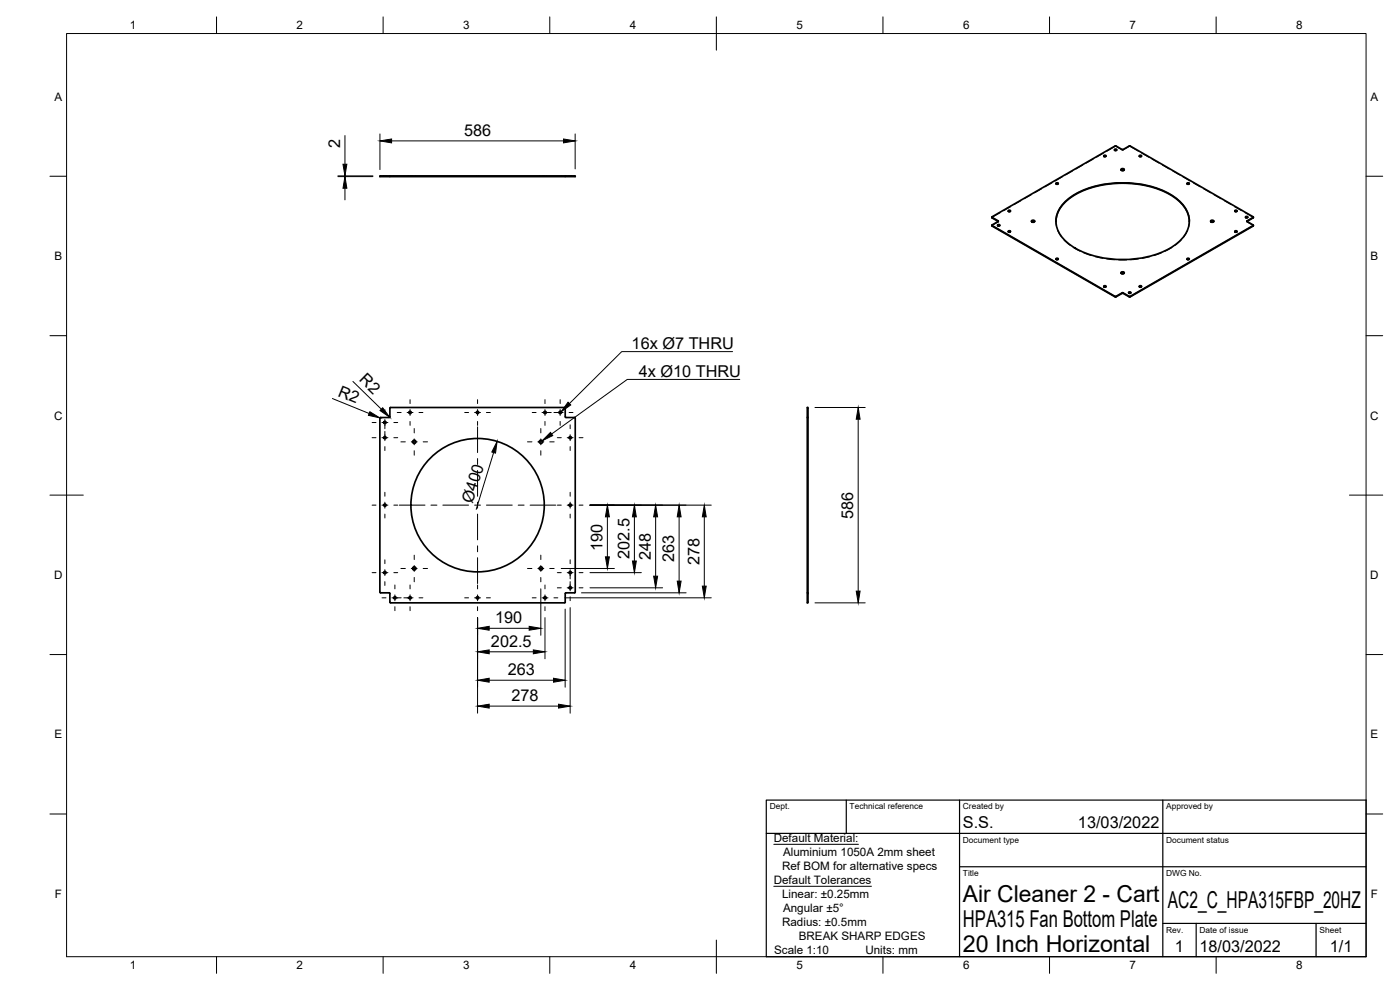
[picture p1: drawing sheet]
<svg xmlns="http://www.w3.org/2000/svg" width="420mm" height="297mm" viewBox="0 0 420 297" stroke-linecap="round" stroke-linejoin="round" font-family="sans-serif">
<!-- layer: Visible -->
<g fill="none" stroke="#000" stroke-width=".51">
<path d="M117 52.8h-3v.2h58.6v-.2h-3v.2M169.6 52.8h-52.6v.2M316.9 55.1h.7M331.3 46.9h.6M334.5 45h.6M336.4 50.9l.5-.2 .5 .2M336.6 50.7l.4-.1 .4 .3-.6 .2-.4-.2zM336.8 44.9l-2.2-1.1-36.9 21.2v.2l1.9 1.2-1.9 1.1M336.8 44.8l2.4-1 37 21.3-1.9 1.3M341.9 46.9h.7M356.3 55.1h.6M297.7 65.1v.2"/>
<path d="M297.7 67.6v.1M297.7 67.7l37 21.4 2.1-1.1M297.7 65.3l1.9 1.1M297.7 67.5l36.9 21.4 2.2-1M299.4 67.6h.6M302.6 63.4h.6M302.6 69.5h.6M309.6 66.4l.4-.2 .5 .2M309.7 66.2l.5-.1 .3 .3-.6 .2-.3-.2zM316.9 66.4a10.1 10.1 0 0 1 5.9-8.1 31.4 31.4 0 0 1 28.2 0 10.1 10.1 0 0 1 5.9 8.1M316.9 77.7h.7M319.2 61a23.9 23.9 0 0 1 16.8-6.2 27.1 27.1 0 0 1 17.6 5.2 7.7 7.7 0 0 1 0 12.7 28.1 28.1 0 0 1-21.2 4.9 20.7 20.7 0 0 1-14-6.9 7.3 7.3 0 0 1 .8-9.7z"/>
<path d="M356.3 77.7h.6M363.3 66.4l.5-.2 .5 .2M363.5 66.2l.4-.1 .4 .3-.6 .2-.4-.2zM370.6 63.4h.6M370.6 69.5h.6M373.8 65.2h.7M374.2 66.4l1.9 1.1M376.1 67.5v.2l-36.9 21.2-2.4-1.1M376.2 65.1l-.1 .3-1.9 1M376.2 67.6l-.1 .2-36.9 21.3-2.4-1.1M331.3 86h.6M336.4 81.9l.5-.2 .5 .2"/>
<path d="M336.6 81.6h.4l.4 .3-.6 .2-.4-.2zM338.7 87.8h.7M341.9 86h.7M114 125.5v52.2M114.2 125.3h2.6M114.2 125.3l-.2 .2M116.8 125.3l.2-.3v-2.5l.2-.2h52.2l.3 .2-.1 2.6 .3 .2M169.8 125.3h2.6M172.4 125.3l.2 .2v52.2l-.2 .2h-2.5l-.2 .2M242.3 125.3h.2v52.6M242.5 125.3v-3h-.2v58.6h.2v-3h-.2M114 177.7l.2 .2h2.6l.2 .2"/>
<path d="M117 178.1v2.6l.2 .2M169.6 178.1l.1 2.6-.3 .2M117.2 180.9h52.2"/>
<circle cx="317.3" cy="55.1" r=".26"/>
<circle cx="331.6" cy="46.8" r=".26"/>
<circle cx="334.8" cy="45" r=".26"/>
<circle cx="342.3" cy="46.8" r=".26"/>
<circle cx="356.6" cy="55.1" r=".26"/>
<circle cx="299.7" cy="67.6" r=".26"/>
<circle cx="302.9" cy="63.3" r=".26"/>
<circle cx="302.9" cy="69.5" r=".26"/>
<circle cx="317.3" cy="77.7" r=".26"/>
<circle cx="356.6" cy="77.7" r=".26"/>
<circle cx="370.9" cy="69.5" r=".26"/>
<circle cx="370.9" cy="63.3" r=".26"/>
<circle cx="374.1" cy="65.2" r=".26"/>
<circle cx="331.6" cy="86" r=".26"/>
<circle cx="339" cy="87.8" r=".26"/>
<circle cx="342.3" cy="86" r=".26"/>
<circle cx="115.5" cy="131.3" r=".35"/>
<circle cx="115.5" cy="126.8" r=".35"/>
<circle cx="123.1" cy="123.8" r=".35"/>
<circle cx="124.3" cy="132.6" r=".5"/>
<circle cx="143.3" cy="123.8" r=".35"/>
<circle cx="162.3" cy="132.6" r=".5"/>
<circle cx="163.6" cy="123.8" r=".35"/>
<circle cx="168.1" cy="123.8" r=".35"/>
<circle cx="171.1" cy="131.3" r=".35"/>
<circle cx="115.5" cy="151.6" r=".35"/>
<circle cx="143.3" cy="151.6" r="20"/>
<circle cx="171.1" cy="151.6" r=".35"/>
<circle cx="115.5" cy="171.8" r=".35"/>
<circle cx="118.5" cy="179.4" r=".35"/>
<circle cx="123.1" cy="179.4" r=".35"/>
<circle cx="124.3" cy="170.6" r=".5"/>
<circle cx="143.3" cy="179.4" r=".35"/>
<circle cx="162.3" cy="170.6" r=".5"/>
<circle cx="163.6" cy="179.4" r=".35"/>
<circle cx="171.1" cy="176.4" r=".35"/>
<circle cx="171.1" cy="171.8" r=".35"/>
</g>
<!-- layer: Hidden -->
<g fill="none" stroke="#000" stroke-width=".3">
<path d="M115.1 52.8v.2M115.9 52.8v.2M118.2 52.8v.2M118.9 52.8v.2M122.7 52.8v.2M123.3 52.8v.2M123.4 52.8v.2M123.8 52.8v.2M124.8 52.8v.2M143 52.8v.2M143.7 52.8v.2M161.8 52.8v.2"/>
<path d="M162.8 52.8v.2M163.2 52.8v.2M163.3 52.8v.2M163.9 52.8v.2M167.8 52.8v.2M168.5 52.8v.2M170.8 52.8v.2M171.5 52.8v.2M309.5 58.4l-2.1 1.2M312.6 56.7l-2.1 1.2M315.7 54.9l-2.1 1.2M316.9 55v.2"/>
<path d="M316.9 55.1l.2 .3 .4-.1 .1-.2M317.6 55v.2M318.8 53.1l-2.1 1.2M321.9 51.3l-2.1 1.2M325 49.5l-2.1 1.2M328.1 47.8l-2.1 1.1M331.2 46l-2.1 1.2M331.2 46.8v.2M331.3 46.9l.2 .2 .4-.2M331.9 46.8v.2M332.2 45.4l2.5-1.5 2.1 1.1 2.3-1.1 2.5 1.5M334.4 44.9v.2"/>
<path d="M334.5 45a.32 .32 0 0 0 .3 .3 .32 .32 0 0 0 .3-.3M335.1 44.9v.2M336.4 50.9v.1M336.4 51a.5 .5 0 0 0 .5 .3 .5 .5 0 0 0 .5-.3M337.4 50.9v.1M341.9 46.8v.2M341.9 46.9l.3 .2h.4v-.2M342.6 46.8v.2M342.7 46l2 1.2M345.8 47.8l2 1.1M348.9 49.5l2 1.2M352 51.3l2 1.2"/>
<path d="M355 53.1l2.1 1.2M356.2 55v.2M356.3 55.1l.2 .3 .4-.3M356.9 55v.2M358.1 54.9l2.1 1.2M361.3 56.7l2 1.2M364.3 58.4l2.1 1.2M299.4 67.6v.1M299.4 67.7a.33 .33 0 0 0 .3 .3 .33 .33 0 0 0 .3-.3M299.6 66.4l-1.9 1.3M299.6 66.4v.1M300.1 67.6v.1"/>
<path d="M300.2 63.8l-2.5 1.5M302.6 63.3v.1M302.6 69.4v.2M302.6 63.4a.33 .33 0 0 0 .3 .3 .33 .33 0 0 0 .4-.3M302.6 69.5l.2 .3 .5-.3M303.3 63.3v.1M303.3 69.4v.2M303.3 62l-2.1 1.2M306.4 60.2l-2.1 1.2M309.5 66.4v.1M309.6 66.4a.49 .49 0 0 0 .4 .4 .49 .49 0 0 0 .5-.4M310.5 66.4v.1"/>
<path d="M316.9 66.4l.2 1.5M316.9 66.4v.1M316.9 77.7v.1M316.9 77.8v.1a.34 .34 0 0 0 .4 .2 .34 .34 0 0 0 .3-.3M317.4 69l1.2 2.1M317.6 77.7v.1M319.3 72l1.8 1.6M322.1 74.3l2.1 1.1M325.3 75.9l2.2 .8M328.7 77l2.3 .5M332.1 77.7l2.4 .2M335.7 78h2.4"/>
<path d="M341.7 77.7l-2.4 .2M345.2 77l-2.4 .5M348.6 75.9l-2.3 .8M351.7 74.3l-2.1 1.1M354.5 72l-1.8 1.6M356.2 77.7v.1M356.3 77.8a.32 .32 0 0 0 .3 .3 .32 .32 0 0 0 .3-.3M356.4 69l-1.1 2.1M356.9 66.5l-.1 1.4M356.9 77.7v.1M363.3 66.5v-.1a.49 .49 0 0 0 .5 .4 .49 .49 0 0 0 .5-.4v.1M367.4 60.2l2.1 1.2"/>
<path d="M370.5 62l2.1 1.2M370.5 63.3v.1M370.5 69.4v.2M370.6 63.4a.33 .33 0 0 0 .3 .3 .33 .33 0 0 0 .3-.3M370.6 69.5l.2 .3 .4-.3M371.2 63.3v.1M371.2 69.4v.2M373.6 63.8l2.6 1.5M373.8 65.1v.2M373.8 65.2l.2 .3 .4-.3M374.2 66.5l2 1.2M374.5 65.1v.2"/>
<path d="M331.2 85.9v.2M331.3 86l.2 .3 .4-.3M331.9 85.9v.2M336.4 81.8v.2M336.4 81.9a.51 .51 0 0 0 .5 .4 .51 .51 0 0 0 .5-.4M337.4 81.8v.2M338.7 87.8v.1M338.7 87.9l.2 .2h.4v-.2M339.4 87.8v.1M341.9 85.9v.2M341.9 86l.3 .3 .4-.1v-.2M342.6 85.9v.2"/>
</g>
<circle cx="299.6" cy="66.4" r=".11" fill="#000" stroke="#000" stroke-width=".3"/>
<!-- layer: Visible Narrow -->
<path d="M297.7 65.2v.2M297.7 67.7v.1M299.6 66.3v.1M374.2 66.3v.1M376.1 65.2v.2M376.1 67.7v.1M334.6 88.9v.2M334.9 88.9v.2M336.8 87.9v.1M337.1 87.9v.1M338.9 88.9v.2M339.2 88.9v.2" fill="none" stroke="#000" stroke-width=".3"/>
<!-- layer: Hidden Narrow -->
<path d="M334.6 43.8v.1M334.9 43.8v.1M336.8 44.9v.1M337.1 44.9v.1M338.9 43.8v.1M339.2 43.8v.1M297.7 65.1v.1M297.7 67.5v.2M299.6 66.4v.2M374.2 66.4v.2M376.1 65.1v.1M376.1 67.5v.2" fill="none" stroke="#000" stroke-width=".3"/>
<!-- layer: Border -->
<g fill="none" stroke="#000" stroke-width=".3">
<path d="M20 10.1h390v276.9h-390zM65 5.1v5M115 5.1v5M165 5.1v5M215 5.1v10M265 5.1v5M315 5.1v5M365 5.1v5M15 52.9h5M410 52.9h5M15 100.7h5M410 100.7h5"/>
<path d="M15 148.6h10M405 148.6h10M15 196.4h5M410 196.4h5M15 244.2h5M410 244.2h5M65 287v5M115 287v5M165 287v5M215 282.1v9.9M265 287v5M315 287v5"/>
<path d="M365 287v5"/>
</g>
<!-- layer: TitleBlock -->
<path d="M230 240.1h180v46.9h-180zM230 250h180M254 240.1v9.9M288 240.1v46.9M349 240.1v46.9M288 260.1h122M349 277.1h61M359 277.1v9.9M395 277.1v9.9" fill="none" stroke="#000" stroke-width=".36"/>
<!-- layer: Center Lines -->
<g fill="none" stroke="#000" stroke-width=".3">
<path d="M123.1 119.9v1.2M143.3 119.9v1.2M163.6 119.9v1.2M168.1 119.9v1.2M111.7 131.3h1.1M111.7 126.8h1.1M114.6 131.3h1.8M114.6 126.8h1.8M115.5 122.9v1.2M115.5 125.9v2.7M115.5 129.4v2.8M115.5 134v1.2"/>
<path d="M118.2 131.3h1.2M118.2 126.8h1.2M119.2 123.8h1.2M120.3 132.6h1.3M122.2 123.8h1.8M123.1 122.9v1.8M123.1 126.5v1.1M123.4 132.6h1.8M124.3 128.6v1.3M124.3 131.7v1.8M124.3 135.2v1.4M125.8 123.8h1.1"/>
<path d="M127 132.6h1.3M139.5 123.8h1.1M142.4 123.8h1.8M143.3 122.9v1.8M143.3 126.5v1.1M143.3 128.1v7.7M143.3 137.6v1.8M146 123.8h1.2M158.3 132.6h1.3M159.7 123.8h1.2M161.4 132.6h1.8M162.3 128.6v1.3"/>
<path d="M162.3 131.7v1.8M162.3 135.2v1.4M162.7 123.8h2.7M163.6 122.9v1.8M163.6 126.5v1.1M165 132.6h1.3M166.2 123.8h2.8M167.3 131.3h1.1M168.1 122.9v1.8M168.1 126.5v1.1M170.2 131.3h1.8M170.8 123.8h1.2"/>
<path d="M171.1 127.5v1.1M171.1 130.4v1.8M171.1 134v1.2M173.8 131.3h1.2M111.7 151.6h1.1M114.6 151.6h1.8M115.5 147.7v1.2M115.5 150.7v1.8M115.5 154.2v1.2M118.2 151.6h1.2M119.8 151.6h7.8M129.3 151.6h1.8"/>
<path d="M132.9 151.6h7.7M142.4 151.6h1.8M143.3 141.2v7.7M143.3 150.7v1.8M143.3 154.2v7.8M146 151.6h7.7M155.5 151.6h1.8M159.1 151.6h7.7M167.3 151.6h1.1M170.2 151.6h1.8M171.1 147.7v1.2M171.1 150.7v1.8"/>
<path d="M171.1 154.2v1.2M173.8 151.6h1.2M111.7 171.8h1.1M114.6 171.8h1.8M114.7 179.4h1.1M115.5 168v1.1M115.5 170.9v1.8M115.5 174.5v1.2M117.6 179.4h2.8M118.2 171.8h1.2M118.5 175.5v1.2M118.5 178.5v1.8"/>
<path d="M120.3 170.6h1.3M121.2 179.4h2.8M123.1 175.5v1.2M123.1 178.5v1.8M123.4 170.6h1.8M124.3 166.6v1.3M124.3 169.7v1.8M124.3 173.3v1.3M125.8 179.4h1.1M127 170.6h1.3M139.5 179.4h1.1M142.4 179.4h1.8"/>
<path d="M143.3 163.8v1.8M143.3 167.3v7.8M143.3 175.5v1.2M143.3 178.5v1.8M146 179.4h1.2M158.3 170.6h1.3M159.7 179.4h1.2M161.4 170.6h1.8M162.3 166.6v1.3M162.3 169.7v1.8M162.3 173.3v1.3M162.7 179.4h1.8"/>
<path d="M163.6 175.5v1.2M163.6 178.5v1.8M165 170.6h1.3M166.2 179.4h1.2M167.3 171.8h1.1M167.3 176.4h1.1M170.2 171.8h1.8M170.2 176.4h1.8M171.1 168v1.1M171.1 170.9v2.8M171.1 174.5v2.8M171.1 179.1v1.1"/>
<path d="M173.8 171.8h1.2M173.8 176.4h1.2M118.5 182v1.2M123.1 182v1.2M143.3 182v1.2M163.6 182v1.2"/>
</g>
<!-- layer: Dimensions -->
<g fill="none" stroke="#000" stroke-width=".3">
<path d="M101.4 53h10.5M101.4 52.8h10.5M103.5 40.7v8.6M103.5 52.8v.2M103.5 56.5v3.5M114 40.2v10.7M117.5 42.3h51.6M172.6 40.2v10.5M99.8 119.6l11 4.5M105.9 114.5l8.5 8.3M114 125.4l.2 .1M148.1 135.8l-5.2 17"/>
<path d="M244.6 122.3h15.1M257.6 125.8v51.6M177.1 151.6h36.4M182.3 155.1v12M190.4 155.1v13.2M196.8 155.1v17.8M203.8 155.1v19.3M211.4 155.1v20.8M162.3 176.7v13.9M168.4 170.6h16M169.5 179.4h44M174.5 177.9h31.4"/>
<path d="M177.1 171.8h15.4M177.1 176.4h21.8M143.3 185.3v28.7M146.8 188.5h12M146.8 195.6h13.3M163.6 185.3v12.4M169.6 182.8v23.4M171.1 182.3v31.7M244.6 180.9h15.1M146.8 211.9h20.8M146.8 204.1h19.3"/>
</g>
<g fill="#000" stroke="#000" stroke-width=".3">
<path d="M103.5 53l.6 3.5h-1.2zM102.9 49.3h1.2l-.6 3.5zM114 42.3l3.5-.6v1.2zM169.1 41.7l3.5 .6-3.5 .6zM111 123.5l3 1.9-3.4-.8zM114.9 122.4l2.1 2.8-3-2zM149.2 132.4l-.5 3.6-1.1-.4zM257.6 122.3l.5 3.5h-1.1zM182.3 151.6l.6 3.5h-1.2zM190.4 151.6l.6 3.5h-1.2zM196.8 151.6l.6 3.5h-1.2zM203.8 151.6l.6 3.5h-1.2z"/>
<path d="M211.4 151.6l.5 3.5h-1.1zM181.7 167.1h1.2l-.6 3.5zM189.8 168.3h1.2l-.6 3.5zM196.2 172.9h1.2l-.6 3.5zM203.2 174.4h1.2l-.6 3.5zM210.8 175.9h1.1l-.5 3.5zM257 177.4h1.1l-.5 3.5zM143.3 188.5l3.5-.6v1.2zM143.3 195.6l3.5-.6v1.2zM158.8 187.9l3.5 .6-3.5 .6zM160.1 195l3.5 .6-3.5 .6zM143.3 211.9l3.5-.6v1.2z"/>
<path d="M143.3 204.1l3.5-.6v1.2zM166.1 203.5l3.5 .6-3.5 .6zM167.6 211.3l3.5 .6-3.5 .6z"/>
</g>
<!-- layer: Annotations -->
<path d="M165.2 129.7l.7 1-3.2 1.6zM170.5 120.7l.8 .8-2.9 2.1z" fill="#000" stroke="#000" stroke-width=".3"/>
<path d="M219.9 105.5h-33.3l-15.7 15.6M222 113.8h-33.7l-22.8 16.4M232.2 253.3h25.4M232.2 265.9h29.3" fill="none" stroke="#000" stroke-width=".3"/>
<g font-size="7">
<text x="289" y="270.6">Air Cleaner 2 - Cart</text>
<text x="350.5" y="272.3">AC2_C_HPA315FBP_20HZ</text>
<text x="289" y="278.1">HPA315 Fan Bottom Plate</text>
<text x="289" y="285.5">20 Inch Horizontal</text>
</g>
<g font-size="4.9">
<text x="139.3" y="40.8">586</text>
<text x="102.1" y="44.5" transform="rotate(-90 102.1 44.5)">2</text>
<text x="189.6" y="104.8">16x Ø7 THRU</text>
<text x="191.7" y="113.1">4x Ø10 THRU</text>
<text x="101.2" y="118.7" transform="rotate(22 101.2 118.7)">R2</text>
<text x="107.6" y="114.2" transform="rotate(44 107.6 114.2)">R2</text>
<text x="141.8" y="151.2" transform="rotate(-73 141.8 151.2)">Ø400</text>
<text x="256.1" y="155.6" transform="rotate(-90 256.1 155.6)">586</text>
<text x="180.8" y="165.3" transform="rotate(-90 180.8 165.3)">190</text>
<text x="188.9" y="167.8" transform="rotate(-90 188.9 167.8)">202.5</text>
<text x="195.3" y="168" transform="rotate(-90 195.3 168)">248</text>
<text x="202.4" y="168.7" transform="rotate(-90 202.4 168.7)">263</text>
<text x="209.9" y="169.5" transform="rotate(-90 209.9 169.5)">278</text>
<text x="148.6" y="187.1">190</text>
<text x="147.3" y="194.1">202.5</text>
<text x="152.4" y="202.6">263</text>
<text x="153.5" y="210.4">278</text>
<text x="289" y="248.5">S.S.</text>
<text x="323.5" y="248.5">13/03/2022</text>
<text x="352.6" y="285.7">1</text>
<text x="360" y="285.5">18/03/2022</text>
<text x="399.1" y="285.7">1/1</text>
</g>
<g font-size="3.5">
<text x="39" y="8.8">1</text>
<text x="89" y="8.8">2</text>
<text x="139" y="8.8">3</text>
<text x="189" y="8.8">4</text>
<text x="239" y="8.8">5</text>
<text x="289" y="8.8">6</text>
<text x="339" y="8.8">7</text>
<text x="389" y="8.8">8</text>
<text x="16.3" y="30.2">A</text>
<text x="411.3" y="30.2">A</text>
<text x="16.3" y="78">B</text>
<text x="411.3" y="78">B</text>
<text x="16.2" y="125.9">C</text>
<text x="411.2" y="125.9">C</text>
<text x="16.2" y="173.7">D</text>
<text x="411.2" y="173.7">D</text>
<text x="16.3" y="221.6">E</text>
<text x="411.3" y="221.6">E</text>
<text x="232.2" y="252.6">Default Material:</text>
<text x="235" y="256.8">Aluminium 1050A 2mm sheet</text>
<text x="234.7" y="261">Ref BOM for alternative specs</text>
<text x="16.4" y="269.4">F</text>
<text x="232.2" y="265.2">Default Tolerances</text>
<text x="234.7" y="269.4">Linear: ±0.25mm</text>
<text x="411.4" y="269.4">F</text>
<text x="235" y="273.5">Angular ±5°</text>
<text x="234.7" y="277.7">Radius: ±0.5mm</text>
<text x="239.7" y="281.9">BREAK SHARP EDGES</text>
<text x="232.3" y="286.1">Scale 1:10</text>
<text x="259.7" y="286.1">Units: mm</text>
<text x="39" y="290.8">1</text>
<text x="89" y="290.8">2</text>
<text x="139" y="290.8">3</text>
<text x="189" y="290.8">4</text>
<text x="239" y="290.8">5</text>
<text x="289" y="290.8">6</text>
<text x="339" y="290.8">7</text>
<text x="389" y="290.8">8</text>
</g>
<g font-size="2.5">
<text x="231" y="242.9">Dept.</text>
<text x="255" y="242.9">Technical reference</text>
<text x="289" y="242.9">Created by</text>
<text x="350" y="242.9">Approved by</text>
<text x="289" y="252.8">Document type</text>
<text x="350" y="252.8">Document status</text>
<text x="289" y="262.9">Title</text>
<text x="350" y="262.9">DWG No.</text>
<text x="350" y="279.9">Rev.</text>
<text x="360" y="279.9">Date of issue</text>
<text x="396" y="279.9">Sheet</text>
</g>
</svg>
